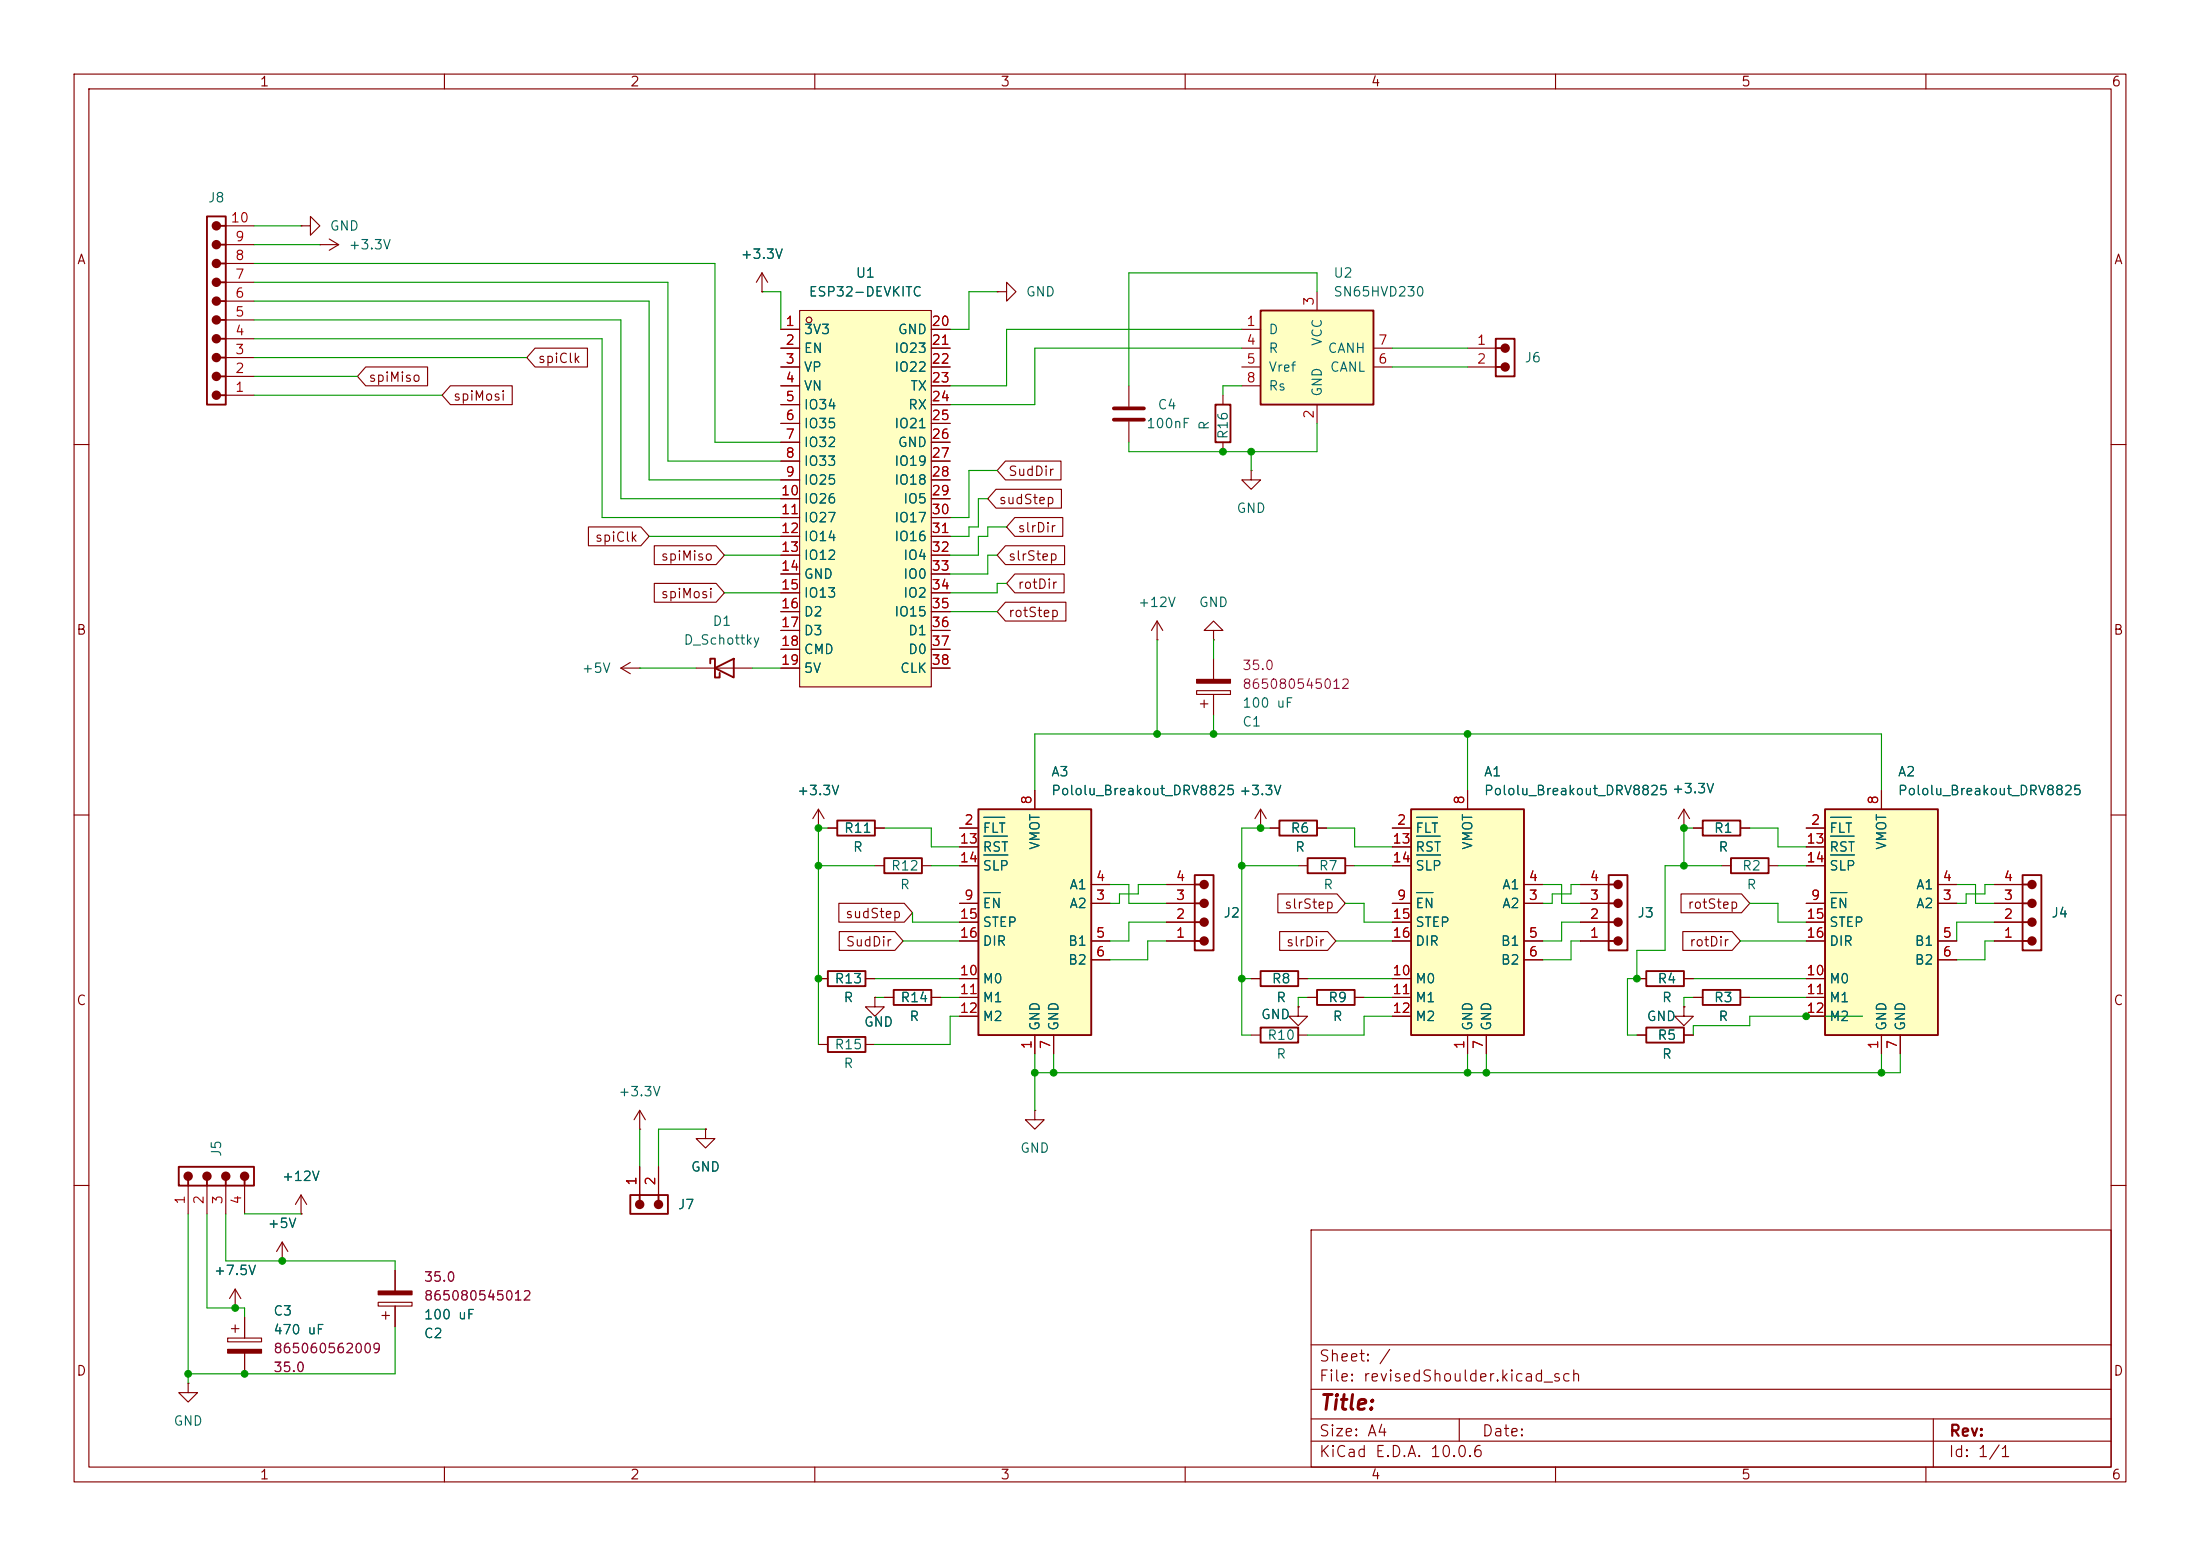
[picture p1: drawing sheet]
<svg xmlns="http://www.w3.org/2000/svg" width="297mm" height="210mm" viewBox="0 0 297 210" stroke-linecap="round" stroke-linejoin="round" font-family="sans-serif">
<g fill="none" stroke="#840000" stroke-width=".15">
<path d="M10 10h277v190h-277zM12 12h273v186h-273zM60 10v2M110 10v2M160 10v2M210 10v2M260 10v2M198.1 47h3.8M198.1 49.5h3.8M10 60h2M285 60h2M94 90.2h7.6"/>
<path d="M156.2 86.4h.1M156.2 83.8l-.8 1.3M156.2 83.8l.8 1.3M156.2 83.8v2.6M163.8 85.1h-1.2l1.2-1.3 1.3 1.3h-1.3v1.3M163.8 86.4h.1M10 110h2M285 110h2M10 160h2M51.1 175.8h4.5v.5h-4.5zM51.6 177.5h1M52.1 177v1.1"/>
<path d="M53.3 171.5v2.7M53.3 176.3v2.8M177 166h108v32h-108zM285 160h2M60 198v2M110 198v2M160 198v2M177 194.5h108M177 191.5h108M177 187.5h108M177 181.5h108M197 191.5v3"/>
<path d="M210 198v2M260 198v2M261 191.5v6.5"/>
</g>
<path d="M201.9 45.7h2.6v5.1h-2.6zM201.9 47h.8M201.9 49.5h.8M95.9 89.5v-.6h.6v2.5h.7v-.6M96.5 90.2l2.6-1.3v2.5z" fill="none" stroke="#840000" stroke-width=".25"/>
<path d="M51.1 174.2h4.5v.6h-4.5z" fill="#840000" stroke="#840000" stroke-width=".15"/>
<g fill="#840000" stroke="#840000" stroke-width=".25">
<circle cx="203.2" cy="47" r=".51"/>
<circle cx="203.2" cy="49.5" r=".51"/>
</g>
<path d="M170.2 41.9h15.2v12.7h-15.2z" fill="#ffffc2"/>
<path d="M170.2 41.9h15.2v12.7h-15.2zM233.7 115.8h5.1v2.1h-5.1z" fill="none" stroke="#840000" stroke-width=".25"/>
<g fill="none" stroke="#840000" stroke-width=".15">
<path d="M177.8 39.4v2.5M167.6 44.5h2.6M167.6 47h2.6M167.6 49.5h2.6M167.6 52.1h2.6M177.8 54.6v2.6M185.4 47h2.6M185.4 49.5h2.6M168.9 63.5v1.3h1.3l-1.3 1.2-1.3-1.2h1.3M168.9 63.5h.1M83.8 90.2l1.3 .7M83.8 90.2h2.6"/>
<path d="M85.1 89.4l-1.3 .8M86.4 90.2h.1M161.5 93.2h4.6v.5h-4.6zM162.1 95h1M162.6 94.5v1M163.8 88.9v2.8M163.8 93.7v2.8M232.4 116.8h1.3M238.8 116.8h1.2M31.2 179.3h1.1M31.7 178.8v1M33 177.8v2.8"/>
<path d="M30.7 180.6h4.6v.5h-4.6zM33 182.6v2.8"/>
</g>
<g fill="#840000" stroke="#840000" stroke-width=".15">
<path d="M161.5 91.7h4.6v.5h-4.6z"/>
<path d="M30.7 182.1h4.6v.5h-4.6z"/>
</g>
<path d="M246.4 109.2h15.2v30.5h-15.2z" fill="#ffffc2"/>
<g fill="none" stroke="#840000" stroke-width=".25">
<path d="M27.9 29.2h2.6v25.4h-2.6zM29.7 38.1h.8M29.7 35.6h.8M29.7 33h.8M29.7 30.5h.8M29.7 53.3h.8M29.7 50.8h.8M29.7 48.3h.8M29.7 45.7h.8M29.7 43.2h.8M29.7 40.6h.8M229.9 110.7h5v2.1h-5z"/>
<path d="M246.4 109.2h15.2v30.5h-15.2zM273 118.1h2.6v10.2h-2.6zM273 119.4h.8M229.9 133.6h5v2h-5zM273 127h.8M273 124.5h.8M273 121.9h.8"/>
</g>
<g fill="none" stroke="#840000" stroke-width=".15">
<path d="M30.5 33h3.8M30.5 38.1h3.8M30.5 35.6h3.8M30.5 30.5h3.8M40.6 30.5h1.3v-1.3l1.3 1.3-1.3 1.3v-1.3M40.6 30.5h.1M43.2 33h.1M43.2 33h2.5M44.4 32.3l1.3 .7M45.7 33l-1.3 .8M102.9 39.4h.1M102.9 36.8l-.8 1.3"/>
<path d="M102.9 36.8l.7 1.3M102.9 36.8v2.6M30.5 53.3h3.8M30.5 50.8h3.8M30.5 48.3h3.8M30.5 45.7h3.8M30.5 43.2h3.8M30.5 40.6h3.8M228.6 111.8h1.3M234.9 111.8h1.3M243.8 111.8h2.6M243.8 114.3h2.6"/>
<path d="M243.8 116.8h2.6M254 106.7v2.5M261.6 119.4h2.6M269.2 119.4h3.8M228.6 134.6h1.3M234.9 134.6h1.3M243.8 121.9h2.6M243.8 127h2.6M243.8 132.1h2.6M243.8 134.6h2.6M243.8 137.2h2.6M243.8 124.5h2.6"/>
<path d="M254 139.7v2.5M256.5 139.7v2.5M261.6 121.9h2.6M261.6 127h2.6M261.6 129.5h2.6M269.2 121.9h3.8M269.2 127h3.8M269.2 124.5h3.8M25.4 186.7v1.3h1.3l-1.3 1.2-1.3-1.2h1.3M25.4 186.7h.1"/>
</g>
<path d="M247.1 110.3h2.8M247.1 112.9h3.2M247.1 115.4h3.3M247.1 120.5h2.2" fill="none" stroke="#006464" stroke-width=".15"/>
<g fill="#840000" stroke="#840000" stroke-width=".25">
<circle cx="274.3" cy="127" r=".51"/>
<circle cx="274.3" cy="124.5" r=".51"/>
<circle cx="274.3" cy="121.9" r=".51"/>
<circle cx="274.3" cy="119.4" r=".51"/>
<circle cx="29.2" cy="53.3" r=".51"/>
<circle cx="29.2" cy="50.8" r=".51"/>
<circle cx="29.2" cy="48.3" r=".51"/>
<circle cx="29.2" cy="45.7" r=".51"/>
<circle cx="29.2" cy="43.2" r=".51"/>
<circle cx="29.2" cy="40.6" r=".51"/>
<circle cx="29.2" cy="38.1" r=".51"/>
<circle cx="29.2" cy="35.6" r=".51"/>
<circle cx="29.2" cy="33" r=".51"/>
<circle cx="29.2" cy="30.5" r=".51"/>
</g>
<path d="M107.9 41.9h17.8v50.8h-17.8z" fill="#ffffc2"/>
<g fill="none" stroke="#840000" stroke-width=".15">
<path d="M134.6 39.4h1.3v-1.3l1.3 1.3-1.3 1.2v-1.2M134.6 39.4h.1M105.4 44.5h2.5M105.4 47h2.5M105.4 49.5h2.5M105.4 52.1h2.5M105.4 54.6h2.5M105.4 57.2h2.5M105.4 59.7h2.5M107.9 41.9h17.8v50.8h-17.8zM125.7 44.5h2.6M125.7 47h2.6"/>
<path d="M125.7 49.5h2.6M125.7 52.1h2.6M125.7 54.6h2.6M125.7 57.2h2.6M125.7 59.7h2.6M152.4 52.1v2.8M152.4 56.9v2.8M165.1 53.3v1.3M165.1 59.7v1.3M105.4 62.2h2.5M105.4 64.8h2.5M105.4 67.3h2.5"/>
<path d="M105.4 69.9h2.5M105.4 72.4h2.5M105.4 74.9h2.5M105.4 77.5h2.5M125.7 62.2h2.6M125.7 64.8h2.6M125.7 67.3h2.6M125.7 69.9h2.6M125.7 72.4h2.6M125.7 74.9h2.6M125.7 77.5h2.6M105.4 80h2.5"/>
<path d="M105.4 82.6h2.5M105.4 85.1h2.5M105.4 87.6h2.5M105.4 90.2h2.5M125.7 80h2.6M125.7 82.6h2.6M125.7 85.1h2.6M125.7 87.6h2.6M125.7 90.2h2.6M157.5 119.4h3.8M170.2 111.8h.1M170.2 109.2l-.8 1.3"/>
<path d="M170.2 109.2l.7 1.3M170.2 109.2v2.6M213.4 119.4h3.8M227.3 111.8h.1M227.3 109.2l-.7 1.3M227.3 109.2l.8 1.3M227.3 109.2v2.6M110.5 132.1h1.3M116.8 132.1h1.3M119.4 134.6h1.2M125.7 134.6h1.3M157.5 127h3.8"/>
<path d="M157.5 124.5h3.8M157.5 121.9h3.8M168.9 139.7h1.3M175.3 139.7h1.2M213.4 127h3.8M213.4 124.5h3.8M213.4 121.9h3.8M221 139.7h1.2M221 132.1h1.2M227.3 135.9v1.3h1.3l-1.3 1.2-1.2-1.2h1.2M227.3 135.9h.1M227.3 139.7h1.3"/>
<path d="M227.3 132.1h1.3M86.4 152.4h.1M86.4 149.9v2.5M86.4 157.5v3.8M86.4 149.9l-.8 1.2M86.4 149.9l.7 1.2M88.9 157.5v3.8M95.2 152.4v1.3h1.3l-1.3 1.2-1.2-1.2h1.2M95.2 152.4h.1M110.5 141h1.3M116.8 141h1.3M25.4 160v3.8"/>
<path d="M27.9 160v3.8M30.5 160v3.8M31.7 176.5h.1M31.7 174l-.7 1.3M31.7 174l.8 1.3M31.7 174v2.5M33 160v3.8M38.1 170.2h.1M38.1 167.6l-.8 1.3M38.1 167.6l.8 1.3M38.1 167.6v2.6M40.6 163.8h.1"/>
<path d="M40.6 161.3l-.7 1.3M40.6 161.3l.8 1.3M40.6 161.3v2.5"/>
<circle cx="109.2" cy="43.2" r=".38"/>
</g>
<g fill="none" stroke="#840000" stroke-width=".25">
<path d="M164.1 54.6h2v5.1h-2zM161.3 118.1h2.5v10.2h-2.5zM161.3 119.4h.8M217.2 118.1h2.5v10.2h-2.5zM217.2 119.4h.7M111.8 131.1h5v2h-5zM111.8 140h5v2h-5zM120.6 133.6h5.1v2h-5.1zM161.3 127h.8M161.3 124.5h.8M161.3 121.9h.8M170.2 138.7h5.1v2h-5.1z"/>
<path d="M217.2 127h.7M217.2 124.5h.7M217.2 121.9h.7M222.2 138.7h5.1v2h-5.1zM222.2 131.1h5.1v2h-5.1zM24.1 157.5h10.2v2.5h-10.2zM25.4 159.3v.7M27.9 159.3v.7M30.5 159.3v.7M33 159.3v.7M85.1 161.3h5.1v2.5h-5.1zM86.4 161.3v.8"/>
<path d="M88.9 161.3v.8"/>
</g>
<g fill="#840000" stroke="#840000" stroke-width=".25">
<circle cx="162.6" cy="127" r=".51"/>
<circle cx="162.6" cy="124.5" r=".51"/>
<circle cx="162.6" cy="121.9" r=".51"/>
<circle cx="162.6" cy="119.4" r=".51"/>
<circle cx="25.4" cy="158.8" r=".51"/>
<circle cx="27.9" cy="158.8" r=".51"/>
<circle cx="30.5" cy="158.8" r=".51"/>
<circle cx="33" cy="158.8" r=".51"/>
<circle cx="86.4" cy="162.6" r=".51"/>
<circle cx="88.9" cy="162.6" r=".51"/>
<circle cx="218.4" cy="127" r=".51"/>
<circle cx="218.4" cy="124.5" r=".51"/>
<circle cx="218.4" cy="121.9" r=".51"/>
<circle cx="218.4" cy="119.4" r=".51"/>
</g>
<path d="M150.4 55.1h4M150.4 56.6h4" fill="none" stroke="#840000" stroke-width=".51"/>
<path d="M190.5 109.2h15.2v30.5h-15.2z" fill="#ffffc2"/>
<path d="M113 110.7h5.1v2.1h-5.1zM119.4 115.8h5.1v2.1h-5.1zM172.7 110.7h5.1v2.1h-5.1zM176.5 115.8h5.1v2.1h-5.1zM190.5 109.2h15.2v30.5h-15.2zM170.2 131.1h5.1v2h-5.1zM177.8 133.6h5.1v2h-5.1z" fill="none" stroke="#840000" stroke-width=".25"/>
<g fill="none" stroke="#840000" stroke-width=".15">
<path d="M110.5 111.8h.1M110.5 109.2l-.8 1.3M110.5 109.2l.8 1.3M110.5 109.2v2.6M111.8 111.8h1.2M118.1 111.8h1.3M118.1 116.8h1.3M124.5 116.8h1.2M171.4 111.8h1.3M175.3 116.8h1.2M177.8 111.8h1.3M181.6 116.8h1.3"/>
<path d="M188 111.8h2.5M188 114.3h2.5M188 116.8h2.5M198.1 106.7v2.5M205.7 119.4h2.6M118.1 134.6v1.3h1.3l-1.3 1.3-1.3-1.3h1.3M118.1 134.6h.1M168.9 132.1h1.3M175.3 135.9v1.3h1.2l-1.2 1.2-1.3-1.2h1.3M175.3 135.9h.1M175.3 132.1h1.2M176.5 134.6h1.3"/>
<path d="M182.9 134.6h1.2M188 121.9h2.5M188 127h2.5M188 132.1h2.5M188 134.6h2.5M188 137.2h2.5M188 124.5h2.5M198.1 139.7v2.5M200.7 139.7v2.5M205.7 121.9h2.6M205.7 127h2.6M205.7 129.5h2.6"/>
<path d="M139.7 149.9v1.2h1.3l-1.3 1.3-1.3-1.3h1.3M139.7 149.9h.1"/>
</g>
<path d="M191.2 110.3h2.9M191.2 112.9h3.2M191.2 115.4h3.3M191.2 120.5h2.3" fill="none" stroke="#006464" stroke-width=".15"/>
<path d="M132.1 109.2h15.2v30.5h-15.2z" fill="#ffffc2"/>
<path d="M132.1 109.2h15.2v30.5h-15.2z" fill="none" stroke="#840000" stroke-width=".25"/>
<g fill="none" stroke="#840000" stroke-width=".15">
<path d="M102.9 39.4h.1M49.4 49.5h8.3v2.6h-8.3l-1.1-1.3zM60.8 52.1h8.4v2.5h-8.4l-1.1-1.3zM72.2 47h7.1v2.5h-7.1l-1.1-1.2zM105.4 44.5h2.5M105.4 47h2.5M105.4 49.5h2.5M105.4 52.1h2.5M105.4 54.6h2.5M105.4 57.2h2.5M105.4 59.7h2.5M125.7 44.5h2.6"/>
<path d="M125.7 47h2.6M125.7 49.5h2.6M125.7 52.1h2.6M125.7 54.6h2.6M125.7 57.2h2.6M125.7 59.7h2.6M79.4 71.1h7.1l1.1 1.3-1.1 1.3h-7.1zM88.3 73.7h8.4l1.1 1.2-1.1 1.3h-8.4zM88.3 78.7h8.4l1.1 1.3-1.1 1.3h-8.4zM105.4 62.2h2.5M105.4 64.8h2.5M105.4 67.3h2.5"/>
<path d="M105.4 69.9h2.5M105.4 72.4h2.5M105.4 74.9h2.5M105.4 77.5h2.5M125.7 62.2h2.6M125.7 64.8h2.6M125.7 67.3h2.6M125.7 69.9h2.6M125.7 72.4h2.6M125.7 74.9h2.6M125.7 77.5h2.6M134.5 66h8.8v2.6h-8.8l-1.2-1.3z"/>
<path d="M135.7 73.7h8v2.5h-8l-1.1-1.3zM135.7 62.2h7.5v2.6h-7.5l-1.1-1.3zM137 69.8h6.5v2.6h-6.5l-1.1-1.3zM137 77.5h6.7v2.5h-6.7l-1.1-1.3zM105.4 80h2.5M105.4 82.6h2.5M105.4 85.1h2.5M105.4 87.6h2.5M105.4 90.2h2.5M125.7 80h2.6M125.7 82.6h2.6M125.7 85.1h2.6"/>
<path d="M125.7 87.6h2.6M125.7 90.2h2.6M135.7 81.3h8.2v2.5h-8.2l-1.1-1.2zM110.5 111.8h.1M111.8 111.8h1.2M118.1 111.8h1.3M129.5 111.8h2.6M129.5 114.3h2.6M129.5 116.8h2.6M139.7 106.7v2.5M147.3 119.4h2.6M157.5 119.4h3.8"/>
<path d="M170.2 111.8h.1M171.4 111.8h1.3M177.8 111.8h1.3M188 111.8h2.5M188 114.3h2.5M188 116.8h2.5M198.1 106.7v2.5M205.7 119.4h2.6M213.4 119.4h3.8M227.3 111.8h.1M228.6 111.8h1.3M234.9 111.8h1.3"/>
<path d="M243.8 111.8h2.6M243.8 114.3h2.6M243.8 116.8h2.6M254 106.7v2.5M261.6 119.4h2.6M269.2 119.4h3.8M110.5 132.1h1.3M113.2 121.9h8.9l1.1 1.3-1.1 1.3h-8.9zM113.3 125.7h7.5l1.1 1.3-1.1 1.3h-7.5zM116.8 132.1h1.3M118.1 134.6h.1M119.4 134.6h1.2"/>
<path d="M125.7 134.6h1.3M129.5 121.9h2.6M129.5 127h2.6M129.5 132.1h2.6M129.5 134.6h2.6M129.5 137.2h2.6M129.5 124.5h2.6M139.7 139.7v2.5M142.2 139.7v2.5M147.3 121.9h2.6M147.3 127h2.6M147.3 129.5h2.6"/>
<path d="M157.5 121.9h3.8M157.5 127h3.8M157.5 124.5h3.8M168.9 132.1h1.3M172.5 120.6h8l1.1 1.3-1.1 1.3h-8zM172.8 125.7h6.4l1.1 1.3-1.1 1.3h-6.4zM175.3 135.9h.1M175.3 132.1h1.2M176.5 134.6h1.3M182.9 134.6h1.2M188 121.9h2.5M188 127h2.5"/>
<path d="M188 132.1h2.5M188 134.6h2.5M188 137.2h2.5M188 124.5h2.5M198.1 139.7v2.5M200.7 139.7v2.5M205.7 121.9h2.6M205.7 127h2.6M205.7 129.5h2.6M213.4 121.9h3.8M213.4 127h3.8M213.4 124.5h3.8"/>
<path d="M221 132.1h1.2M221 139.7h1.2M226.9 120.6h8.2l1.1 1.3-1.1 1.3h-8.2zM227.2 125.7h6.6l1.1 1.3-1.1 1.3h-6.6zM227.3 135.9h.1M227.3 132.1h1.3M227.3 139.7h1.3M228.6 134.6h1.3M234.9 134.6h1.3M243.8 121.9h2.6M243.8 127h2.6M243.8 132.1h2.6"/>
<path d="M243.8 134.6h2.6M243.8 137.2h2.6M243.8 124.5h2.6M254 139.7v2.5M256.5 139.7v2.5M261.6 121.9h2.6M261.6 127h2.6M261.6 129.5h2.6M269.2 121.9h3.8M269.2 127h3.8M269.2 124.5h3.8M86.4 157.5v3.8"/>
<path d="M88.9 157.5v3.8M95.2 152.4h.1M31.7 176.5h.1M33 177.8v2.8M38.1 170.2h.1M40.6 163.8h.1M53.3 171.5v2.7M53.3 176.3v2.8M33 182.6v2.8"/>
</g>
<path d="M132.8 110.3h2.8M132.8 112.9h3.2M132.8 115.4h3.3M191.2 110.3h2.9M191.2 112.9h3.2M191.2 115.4h3.3M247.1 110.3h2.8M247.1 112.9h3.2M247.1 115.4h3.3M132.8 120.5h2.2M191.2 120.5h2.3M247.1 120.5h2.2" fill="none" stroke="#006464" stroke-width=".15"/>
<g fill="none" stroke="#009600" stroke-width=".15">
<path d="M34.3 38.1h55.9v24.1h15.2M34.3 35.6h62.2v24.1h8.9M34.3 30.5h6.3M34.3 33h8.9M102.9 39.4h2.5v5.1M134.6 39.4h-3.8v5.1h-2.5M177.8 39.4v-2.6h-25.4v15.3M34.3 45.7h47v24.2h24.1M34.3 43.2h49.5v24.1h21.6M34.3 48.3h36.8M34.3 40.6h53.3v24.2h17.8M34.3 53.3h25.4"/>
<path d="M34.3 50.8h14M167.6 44.5h-31.7v7.6h-7.6M167.6 47h-27.9v7.6h-11.4M167.6 52.1h-2.5v1.2M177.8 57.2v3.8h-25.4v-1.3M188 47h10.1M188 49.5h10.1M87.6 72.4h17.8M97.8 74.9h7.6M133.3 67.3h-1.2v3.8h-1.3v1.3h-2.5M134.6 63.5h-3.8v6.4h-2.5M134.6 74.9h-1.3v2.6h-5"/>
<path d="M135.9 71.1h-2.6v1.3h-1.2v2.5h-3.8M135.9 78.7h-1.3v1.3h-6.3M168.9 61v2.5M86.4 90.2h7.6M97.8 80h7.6M101.6 90.2h3.8M128.3 82.6h6.3M156.2 86.4v12.7M163.8 86.4v2.5M163.8 96.5v2.6M198.1 99.1v7.6M110.5 116.8h7.6"/>
<path d="M111.8 111.8h-1.3v29.2M119.4 111.8h6.3v2.5h3.8M125.7 116.8h3.8M139.7 106.7v-7.6h114.3v7.6M149.9 119.4h2.5v2.5h5.1M157.5 119.4h-3.8v1.3h-2.6v1.2h-1.2M167.6 116.8h7.7M171.4 111.8h-3.8v27.9h1.3M179.1 111.8h3.8v2.5h5.1M182.9 116.8h5.1M208.3 119.4h2.5v2.5h2.6M213.4 119.4h-1.3v1.3h-2.6v1.2h-1.2"/>
<path d="M228.6 111.8h-1.3v5M232.4 116.8h-7.6v11.5h-3.8v3.8h-1.3v7.6h1.3M236.2 111.8h3.8v2.5h3.8M240 116.8h3.8M264.2 119.4h2.5v2.5h2.5M269.2 119.4h-1.2v1.3h-2.6v1.2h-1.2M118.1 134.6h1.3M118.1 132.1h11.4M121.9 127h7.6M123.2 123.2v1.3h6.3M127 134.6h2.5M129.5 137.2h-1.2v3.8h-10.2"/>
<path d="M157.5 124.5h-5.1v2.5h-2.5M157.5 127h-2.6v2.5h-5M167.6 132.1h1.3M176.5 134.6h-1.2v1.3M176.5 132.1h11.5M180.3 127h7.7M181.6 121.9h2.5v2.6h3.9M184.1 134.6h3.9M188 137.2h-3.9v2.5h-7.6M213.4 124.5h-2.6v2.5h-2.5M213.4 127h-1.3v2.5h-3.8M228.6 134.6h-1.3v1.3"/>
<path d="M228.6 132.1h15.2M234.9 127h8.9M236.2 134.6h7.6M236.2 121.9h3.8v2.6h3.8M251.5 137.2h-15.3v1.2h-7.6v1.3M269.2 124.5h-5v2.5M269.2 127h-1.2v2.5h-3.8M86.4 152.4v5.1M95.2 152.4h-6.3v5.1M139.7 142.2v7.7M142.2 142.2v2.6M198.1 142.2v2.6"/>
<path d="M200.7 142.2v2.6M254 142.2v2.6M256.5 142.2v2.6h-116.8M25.4 163.8v22.9M27.9 163.8v12.7h5.1v1.3M30.5 163.8v6.4h22.8v1.3M33 163.8h7.6M53.3 179.1v6.3h-27.9"/>
</g>
<g fill="#009600" stroke="#009600" stroke-width=".14">
<circle cx="200.7" cy="144.8" r=".46"/>
<circle cx="198.1" cy="144.8" r=".46"/>
<circle cx="254" cy="144.8" r=".46"/>
<circle cx="227.3" cy="116.8" r=".46"/>
<circle cx="243.8" cy="137.2" r=".46"/>
<circle cx="163.8" cy="99.1" r=".46"/>
<circle cx="165.1" cy="61" r=".46"/>
<circle cx="168.9" cy="61" r=".46"/>
<circle cx="167.6" cy="116.8" r=".46"/>
<circle cx="170.2" cy="111.8" r=".46"/>
<circle cx="156.2" cy="99.1" r=".46"/>
<circle cx="221" cy="132.1" r=".46"/>
<circle cx="227.3" cy="111.8" r=".46"/>
<circle cx="198.1" cy="99.1" r=".46"/>
<circle cx="167.6" cy="132.1" r=".46"/>
<circle cx="38.1" cy="170.2" r=".46"/>
<circle cx="25.4" cy="185.4" r=".46"/>
<circle cx="33" cy="185.4" r=".46"/>
<circle cx="31.7" cy="176.5" r=".46"/>
<circle cx="110.5" cy="111.8" r=".46"/>
<circle cx="110.5" cy="132.1" r=".46"/>
<circle cx="110.5" cy="116.8" r=".46"/>
<circle cx="139.7" cy="144.8" r=".46"/>
<circle cx="142.2" cy="144.8" r=".46"/>
</g>
<text font-size="2" fill="#840000" x="178" y="190.8">Title:</text>
<g font-size="1.5" fill="#840000">
<text x="178" y="184.1">Sheet: /</text>
<text x="178" y="186.8">File: revisedShoulder.kicad_sch</text>
<text x="178" y="197">KiCad E.D.A. 10.0.6</text>
<text x="178" y="194.2">Size: A4</text>
<text x="200" y="194.2">Date:</text>
<text x="263" y="197">Id: 1/1</text>
<text x="263" y="194.2">Rev:</text>
</g>
<g font-size="1.3" fill="#840000">
<text x="35" y="12">1</text>
<text x="85" y="12">2</text>
<text x="135" y="12">3</text>
<text x="185" y="12">4</text>
<text x="235" y="12">5</text>
<text x="285" y="12">6</text>
<text x="10.3" y="36">A</text>
<text x="285.3" y="36">A</text>
<text x="49.7" y="51.9">spiMiso</text>
<text x="72.5" y="49.3">spiClk</text>
<text x="61.1" y="54.4">spiMosi</text>
<text x="136" y="64.6">SudDir</text>
<text x="134.8" y="68.4">sudStep</text>
<text x="80.2" y="73.4">spiClk</text>
<text x="89.1" y="76">spiMiso</text>
<text x="136" y="76">slrStep</text>
<text x="137.3" y="72.2">slrDir</text>
<text x="89.1" y="81.1">spiMosi</text>
<text x="136" y="83.6">rotStep</text>
<text x="137.3" y="79.8">rotDir</text>
<text x="10.2" y="86">B</text>
<text x="285.2" y="86">B</text>
<text x="114" y="124.2">sudStep</text>
<text x="173.3" y="123">slrStep</text>
<text x="227.7" y="123">rotStep</text>
<text x="114.1" y="128.1">SudDir</text>
<text x="173.5" y="128.1">slrDir</text>
<text x="228" y="128.1">rotDir</text>
<text x="10.2" y="136">C</text>
<text x="285.2" y="136">C</text>
<text x="10.2" y="186">D</text>
<text x="285.2" y="186">D</text>
<text x="35" y="200">1</text>
<text x="85" y="200">2</text>
<text x="135" y="200">3</text>
<text x="185" y="200">4</text>
<text x="235" y="200">5</text>
<text x="285" y="200">6</text>
</g>
<g font-size="1.3" fill="#006464">
<text x="28" y="27.6">J8</text>
<text x="44.4" y="31.4">GND</text>
<text x="47" y="34">+3.3V</text>
<text x="99.9" y="35.3">+3.3V</text>
<text x="109.1" y="40.3">ESP32-DEVKITC</text>
<text x="115.4" y="37.8">U1</text>
<text x="138.4" y="40.3">GND</text>
<text x="179.9" y="37.8">U2</text>
<text x="179.9" y="40.3">SN65HVD230</text>
<text x="108.4" y="45.4">3V3</text>
<text x="108.4" y="48">EN</text>
<text x="120.6" y="48">IO23</text>
<text x="121.1" y="45.4">GND</text>
<text x="171.2" y="45.4">D</text>
<text x="171.2" y="48">R</text>
<text x="178.8" y="46.8" transform="rotate(-90 178.8 46.8)">VCC</text>
<text x="179.2" y="48">CANH</text>
<text x="108.4" y="50.5">VP</text>
<text x="108.4" y="53">VN</text>
<text x="120.6" y="50.5">IO22</text>
<text x="122.8" y="53">TX</text>
<text x="171.2" y="50.5">Vref</text>
<text x="171.2" y="53">Rs</text>
<text x="178.8" y="53.6" transform="rotate(-90 178.8 53.6)">GND</text>
<text x="179.5" y="50.5">CANL</text>
<text x="205.7" y="49.2">J6</text>
<text x="108.4" y="55.6">IO34</text>
<text x="108.4" y="58.1">IO35</text>
<text x="120.6" y="58.1">IO21</text>
<text x="122.5" y="55.6">RX</text>
<text x="154.7" y="58.1">100nF</text>
<text x="156.2" y="55.6">C4</text>
<text x="163.5" y="58.2" transform="rotate(-90 163.5 58.2)">R</text>
<text x="166.1" y="59.4" transform="rotate(-90 166.1 59.4)">R16</text>
<text x="108.4" y="60.7">IO32</text>
<text x="108.4" y="63.2">IO33</text>
<text x="108.4" y="65.7">IO25</text>
<text x="120.6" y="63.2">IO19</text>
<text x="120.6" y="65.7">IO18</text>
<text x="121.1" y="60.7">GND</text>
<text x="108.4" y="68.3">IO26</text>
<text x="108.4" y="70.8">IO27</text>
<text x="120.6" y="70.8">IO17</text>
<text x="121.9" y="68.3">IO5</text>
<text x="166.8" y="69.5">GND</text>
<text x="108.4" y="73.4">IO14</text>
<text x="108.4" y="75.9">IO12</text>
<text x="120.6" y="73.4">IO16</text>
<text x="121.9" y="75.9">IO4</text>
<text x="108.4" y="78.4">GND</text>
<text x="108.4" y="81">IO13</text>
<text x="108.4" y="83.5">D2</text>
<text x="120.6" y="83.5">IO15</text>
<text x="121.9" y="78.4">IO0</text>
<text x="121.9" y="81">IO2</text>
<text x="153.5" y="82.2">+12V</text>
<text x="161.8" y="82.2">GND</text>
<text x="92.2" y="87.3">D_Schottky</text>
<text x="96.1" y="84.8">D1</text>
<text x="108.4" y="86.1">D3</text>
<text x="108.4" y="88.6">CMD</text>
<text x="122.5" y="86.1">D1</text>
<text x="122.5" y="88.6">D0</text>
<text x="78.4" y="91.1">+5V</text>
<text x="108.4" y="91.1">5V</text>
<text x="121.4" y="91.1">CLK</text>
<text x="167.6" y="95.8">100 uF</text>
<text x="167.6" y="98.4">C1</text>
<text x="107.5" y="107.6">+3.3V</text>
<text x="141.8" y="105.1">A3</text>
<text x="141.8" y="107.6">Pololu_Breakout_DRV8825 +3.3V</text>
<text x="200.2" y="105.1">A1</text>
<text x="200.2" y="107.6">Pololu_Breakout_DRV8825 +3.3V</text>
<text x="256.1" y="105.1">A2</text>
<text x="256.1" y="107.6">Pololu_Breakout_DRV8825</text>
<text x="113.9" y="112.7">R11</text>
<text x="132.6" y="112.7">FLT</text>
<text x="174.1" y="112.7">R6</text>
<text x="191" y="112.7">FLT</text>
<text x="231.3" y="112.7">R1</text>
<text x="246.9" y="112.7">FLT</text>
<text x="115.1" y="115.3">R</text>
<text x="120.2" y="117.8">R12</text>
<text x="132.6" y="115.3">RST</text>
<text x="132.6" y="117.8">SLP</text>
<text x="140.7" y="114.8" transform="rotate(-90 140.7 114.8)">VMOT</text>
<text x="174.8" y="115.3">R</text>
<text x="178" y="117.8">R7</text>
<text x="191" y="115.3">RST</text>
<text x="191" y="117.8">SLP</text>
<text x="199.1" y="114.8" transform="rotate(-90 199.1 114.8)">VMOT</text>
<text x="231.9" y="115.3">R</text>
<text x="235.1" y="117.8">R2</text>
<text x="246.9" y="115.3">RST</text>
<text x="246.9" y="117.8">SLP</text>
<text x="255" y="114.8" transform="rotate(-90 255 114.8)">VMOT</text>
<text x="121.4" y="120.3">R</text>
<text x="132.6" y="122.9">EN</text>
<text x="132.6" y="125.4">STEP</text>
<text x="144.3" y="122.9">A2</text>
<text x="144.3" y="120.3">A1</text>
<text x="165.1" y="124.2">J2</text>
<text x="178.6" y="120.3">R</text>
<text x="191" y="122.9">EN</text>
<text x="191" y="125.4">STEP</text>
<text x="202.7" y="122.9">A2</text>
<text x="202.7" y="120.3">A1</text>
<text x="221" y="124.2">J3</text>
<text x="235.7" y="120.3">R</text>
<text x="246.9" y="122.9">EN</text>
<text x="246.9" y="125.4">STEP</text>
<text x="258.6" y="122.9">A2</text>
<text x="258.6" y="120.3">A1</text>
<text x="276.8" y="124.2">J4</text>
<text x="132.6" y="128">DIR</text>
<text x="144.1" y="128">B1</text>
<text x="144.1" y="130.5">B2</text>
<text x="191" y="128">DIR</text>
<text x="202.5" y="128">B1</text>
<text x="202.5" y="130.5">B2</text>
<text x="246.9" y="128">DIR</text>
<text x="258.4" y="128">B1</text>
<text x="258.4" y="130.5">B2</text>
<text x="112.6" y="133">R13</text>
<text x="113.8" y="135.6">R</text>
<text x="121.5" y="135.6">R14</text>
<text x="132.6" y="133">M0</text>
<text x="132.6" y="135.6">M1</text>
<text x="170.1" y="137.9">GND</text>
<text x="171.6" y="133">R8</text>
<text x="172.2" y="135.6">R</text>
<text x="179.2" y="135.6">R9</text>
<text x="191" y="133">M0</text>
<text x="191" y="135.6">M1</text>
<text x="223.7" y="133">R4</text>
<text x="224.3" y="135.6">R</text>
<text x="231.3" y="135.6">R3</text>
<text x="246.9" y="133">M0</text>
<text x="246.9" y="135.6">M1</text>
<text x="112.6" y="141.9">R15</text>
<text x="116.6" y="138.9">GND</text>
<text x="122.7" y="138.1">R</text>
<text x="132.6" y="138.1">M2</text>
<text x="140.7" y="139.2" transform="rotate(-90 140.7 139.2)">GND</text>
<text x="143.2" y="139.2" transform="rotate(-90 143.2 139.2)">GND</text>
<text x="171" y="140.7">R10</text>
<text x="172.2" y="143.2">R</text>
<text x="179.8" y="138.1">R</text>
<text x="191" y="138.1">M2</text>
<text x="199.1" y="139.2" transform="rotate(-90 199.1 139.2)">GND</text>
<text x="201.6" y="139.2" transform="rotate(-90 201.6 139.2)">GND</text>
<text x="222.2" y="138.1">GND</text>
<text x="223.7" y="140.7">R5</text>
<text x="224.3" y="143.2">R</text>
<text x="231.9" y="138.1">R</text>
<text x="246.9" y="138.1">M2</text>
<text x="255" y="139.2" transform="rotate(-90 255 139.2)">GND</text>
<text x="257.5" y="139.2" transform="rotate(-90 257.5 139.2)">GND</text>
<text x="83.4" y="148.3">+3.3V</text>
<text x="113.8" y="144.5">R</text>
<text x="137.6" y="155.9">GND</text>
<text x="30.2" y="156.2" transform="rotate(-90 30.2 156.2)">J5</text>
<text x="38" y="159.7">+12V</text>
<text x="93.2" y="158.4">GND</text>
<text x="36" y="166.1">+5V</text>
<text x="91.4" y="163.5">J7</text>
<text x="28.8" y="172.4">+7.5V</text>
<text x="36.8" y="177.9">C3</text>
<text x="57.1" y="178.4">100 uF</text>
<text x="36.8" y="180.4">470 uF</text>
<text x="57.1" y="180.9">C2</text>
<text x="23.3" y="192.7">GND</text>
</g>
<g font-size="1.3" fill="#a90000">
<text x="31" y="30.3">10</text>
<text x="31.7" y="35.4">8</text>
<text x="31.7" y="32.9">9</text>
<text x="31.7" y="40.5">6</text>
<text x="31.7" y="38">7</text>
<text x="177.7" y="41.4" transform="rotate(-90 177.7 41.4)">3</text>
<text x="31.7" y="45.6">4</text>
<text x="31.7" y="43">5</text>
<text x="105.9" y="44.3">1</text>
<text x="105.9" y="46.9">2</text>
<text x="125.7" y="44.3">20</text>
<text x="125.7" y="46.9">21</text>
<text x="168.2" y="44.3">1</text>
<text x="168.2" y="46.9">4</text>
<text x="186" y="46.9">7</text>
<text x="199.3" y="46.9">1</text>
<text x="31.7" y="53.2">1</text>
<text x="31.7" y="50.7">2</text>
<text x="31.7" y="48.1">3</text>
<text x="105.9" y="49.4">3</text>
<text x="105.9" y="51.9">4</text>
<text x="125.7" y="49.4">22</text>
<text x="125.7" y="51.9">23</text>
<text x="168.2" y="49.4">5</text>
<text x="168.2" y="51.9">8</text>
<text x="186" y="49.4">6</text>
<text x="199.3" y="49.4">2</text>
<text x="105.9" y="54.5">5</text>
<text x="105.9" y="57">6</text>
<text x="105.9" y="59.6">7</text>
<text x="125.7" y="54.5">24</text>
<text x="125.7" y="57">25</text>
<text x="125.7" y="59.6">26</text>
<text x="177.7" y="56.6" transform="rotate(-90 177.7 56.6)">2</text>
<text x="105.9" y="62.1">8</text>
<text x="105.9" y="64.6">9</text>
<text x="125.7" y="62.1">27</text>
<text x="125.7" y="64.6">28</text>
<text x="105.3" y="67.2">10</text>
<text x="105.3" y="69.7">11</text>
<text x="125.7" y="67.2">29</text>
<text x="125.7" y="69.7">30</text>
<text x="105.3" y="72.3">12</text>
<text x="105.3" y="74.8">13</text>
<text x="105.3" y="77.3">14</text>
<text x="125.7" y="72.3">31</text>
<text x="125.7" y="74.8">32</text>
<text x="125.7" y="77.3">33</text>
<text x="105.3" y="79.9">15</text>
<text x="105.3" y="82.4">16</text>
<text x="125.7" y="79.9">34</text>
<text x="125.7" y="82.4">35</text>
<text x="105.3" y="85">17</text>
<text x="105.3" y="87.5">18</text>
<text x="125.7" y="85">36</text>
<text x="125.7" y="87.5">37</text>
<text x="105.3" y="90">19</text>
<text x="125.7" y="90">38</text>
<text x="130.1" y="111.6">2</text>
<text x="139.6" y="108.7" transform="rotate(-90 139.6 108.7)">8</text>
<text x="188.5" y="111.6">2</text>
<text x="198" y="108.7" transform="rotate(-90 198 108.7)">8</text>
<text x="244.4" y="111.6">2</text>
<text x="253.9" y="108.7" transform="rotate(-90 253.9 108.7)">8</text>
<text x="129.5" y="114.2">13</text>
<text x="129.5" y="116.7">14</text>
<text x="147.9" y="119.2">4</text>
<text x="158.7" y="119.2">4</text>
<text x="187.9" y="114.2">13</text>
<text x="187.9" y="116.7">14</text>
<text x="206.3" y="119.2">4</text>
<text x="214.5" y="119.2">4</text>
<text x="243.8" y="114.2">13</text>
<text x="243.8" y="116.7">14</text>
<text x="262.2" y="119.2">4</text>
<text x="270.4" y="119.2">4</text>
<text x="129.5" y="124.3">15</text>
<text x="130.1" y="121.8">9</text>
<text x="147.9" y="121.8">3</text>
<text x="158.7" y="124.3">2</text>
<text x="158.7" y="121.8">3</text>
<text x="187.9" y="124.3">15</text>
<text x="188.5" y="121.8">9</text>
<text x="206.3" y="121.8">3</text>
<text x="214.5" y="124.3">2</text>
<text x="214.5" y="121.8">3</text>
<text x="243.8" y="124.3">15</text>
<text x="244.4" y="121.8">9</text>
<text x="262.2" y="121.8">3</text>
<text x="270.4" y="124.3">2</text>
<text x="270.4" y="121.8">3</text>
<text x="129.5" y="131.9">10</text>
<text x="129.5" y="126.9">16</text>
<text x="147.9" y="126.9">5</text>
<text x="147.9" y="129.4">6</text>
<text x="158.7" y="126.9">1</text>
<text x="187.9" y="131.9">10</text>
<text x="187.9" y="126.9">16</text>
<text x="206.3" y="126.9">5</text>
<text x="206.3" y="129.4">6</text>
<text x="214.5" y="126.9">1</text>
<text x="243.8" y="131.9">10</text>
<text x="243.8" y="126.9">16</text>
<text x="262.2" y="126.9">5</text>
<text x="262.2" y="129.4">6</text>
<text x="270.4" y="126.9">1</text>
<text x="129.5" y="134.5">11</text>
<text x="129.5" y="137">12</text>
<text x="187.9" y="134.5">11</text>
<text x="187.9" y="137">12</text>
<text x="243.8" y="134.5">11</text>
<text x="243.8" y="137">12</text>
<text x="139.6" y="141.7" transform="rotate(-90 139.6 141.7)">1</text>
<text x="142.1" y="141.7" transform="rotate(-90 142.1 141.7)">7</text>
<text x="198" y="141.7" transform="rotate(-90 198 141.7)">1</text>
<text x="200.5" y="141.7" transform="rotate(-90 200.5 141.7)">7</text>
<text x="253.9" y="141.7" transform="rotate(-90 253.9 141.7)">1</text>
<text x="256.4" y="141.7" transform="rotate(-90 256.4 141.7)">7</text>
<text x="86.2" y="160.1" transform="rotate(-90 86.2 160.1)">1</text>
<text x="88.8" y="160.1" transform="rotate(-90 88.8 160.1)">2</text>
<text x="25.3" y="162.7" transform="rotate(-90 25.3 162.7)">1</text>
<text x="27.8" y="162.7" transform="rotate(-90 27.8 162.7)">2</text>
<text x="30.3" y="162.7" transform="rotate(-90 30.3 162.7)">3</text>
<text x="32.9" y="162.7" transform="rotate(-90 32.9 162.7)">4</text>
</g>
<g font-size="1.3" fill="#840084">
<text x="167.6" y="93.3">865080545012</text>
<text x="167.6" y="90.8">35.0</text>
<text x="57.1" y="173.3">35.0</text>
<text x="57.1" y="175.8">865080545012</text>
<text x="36.8" y="183">865060562009</text>
<text x="36.8" y="185.5">35.0</text>
</g>
</svg>
